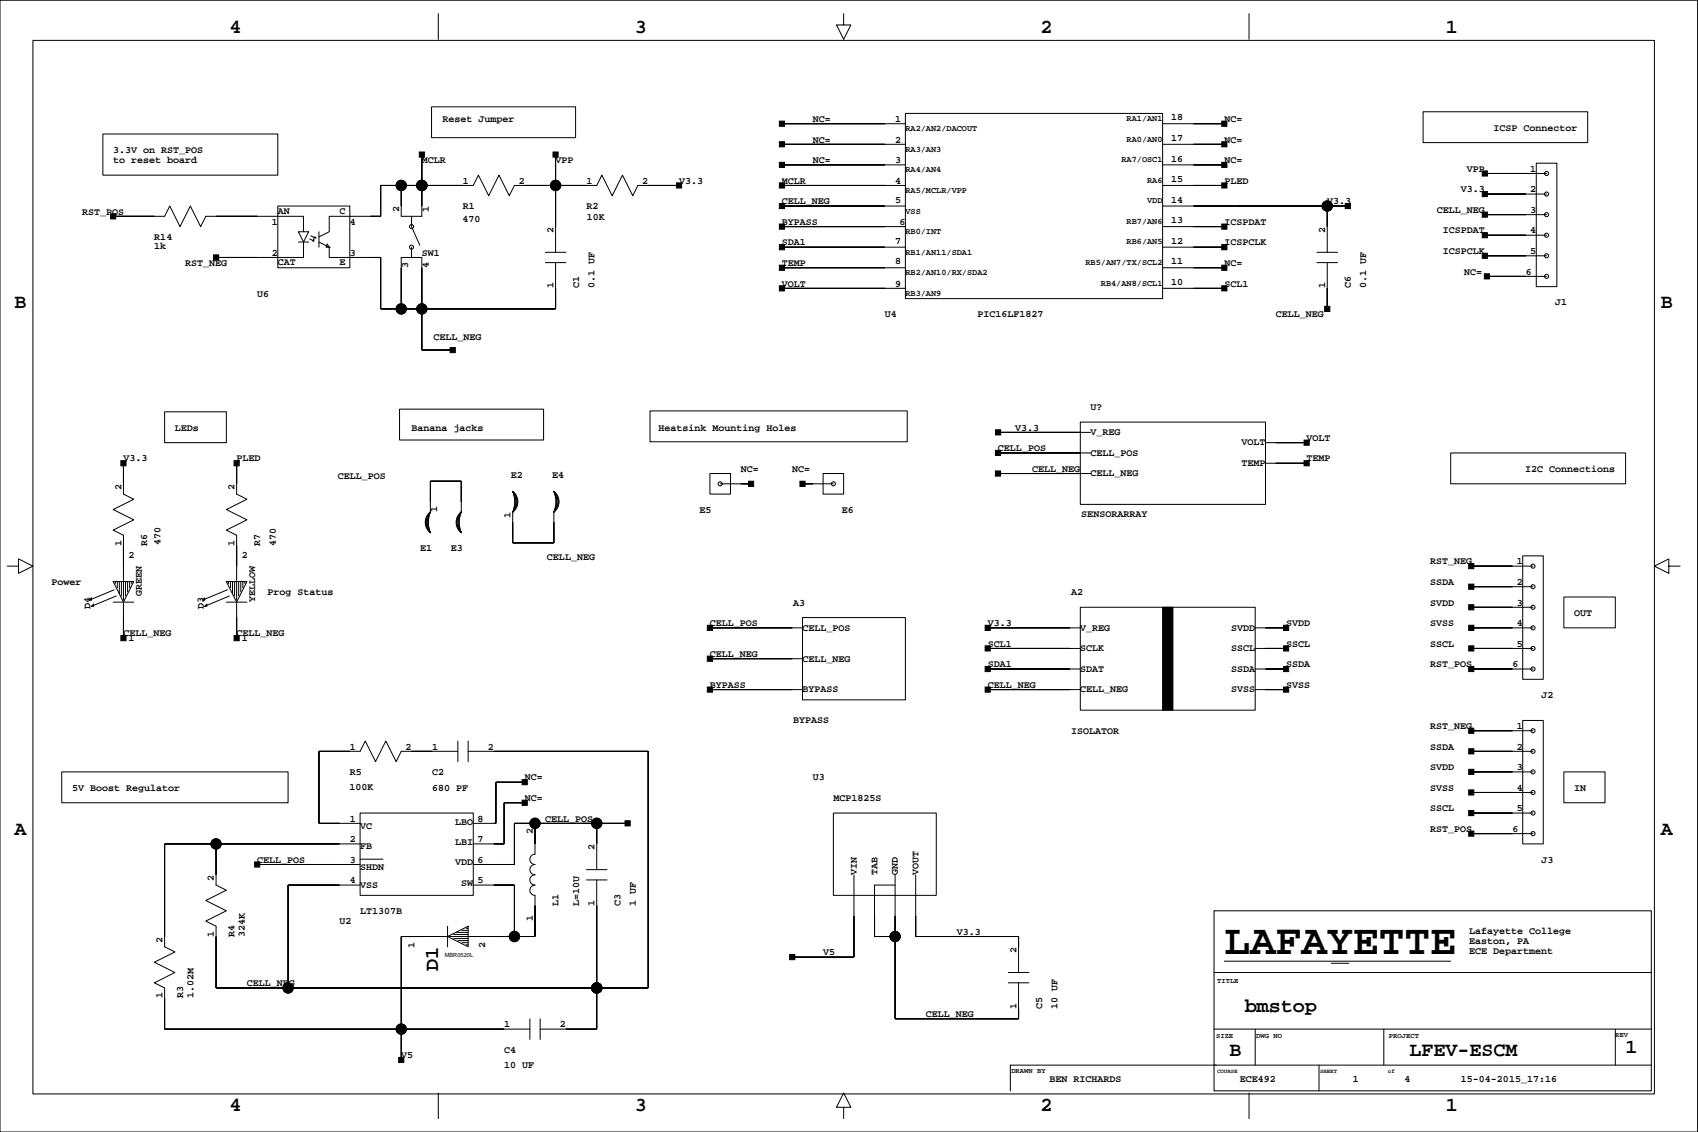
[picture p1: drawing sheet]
<svg xmlns="http://www.w3.org/2000/svg" width="419mm" height="279mm" viewBox="0 0 419 279" stroke-linecap="round" stroke-linejoin="round" font-family="sans-serif">
<g fill="none" stroke="#000" stroke-width=".25">
<path d="M0 .1h419v279.3h-419zM8.1 10h400.2v260h-400.2zM108.2 3.4v6.3M208.2 3.4v2.8h1.8l-1.8 3.5-1.7-3.5h1.7M308.3 3.4v6.3M25.4 33.1h43.2v10.1h-43.2zM104.1 38.2v15.2h-5.1v-7.6M106.5 26.4h35.6v7.6h-35.6zM137.1 38.2v24.1M193 30.5h30.5M193 35.6h30.5M223.5 28h63.5v45.7h-63.5z"/>
<path d="M287 30.5h15.2M287 35.6h15.2M351.2 27.6h40.7v7.6h-40.7zM27.9 53.4h12.7l1.3-2.5 2.5 5 2.6-5 2.5 5 1.3-2.5h24.1v3.8M68.6 50.9h17.7v15.2h-17.7zM73.6 57.2h2.6l-1.3 2.5zM73.6 59.7h2.6M74.9 59.7v3.8h-21.6M76.4 59l1.1 .5M76.7 58.2l1.3 .5M77.5 59v.5h-.3zM77.7 58.5l.3 .2h-.5z"/>
<path d="M78.7 59.7l2.6 1.3v2.5h12.7v12.7h43.1v-11.4M78.7 57.2v3.8M101.6 53.4v2.5l2 4.6M104.1 45.8h.1M167.6 45.8h-10.2l-1.2 2.5-2.6-5.1-2.5 5.1-2.5-5.1-1.3 2.6h-20.3l-1.3 2.5-2.5-5.1-2.6 5.1-2.5-5.1-1.3 2.6h-22.8v7.6h-12.7v3.8l-2.6 1.3M193 45.8h30.5M193 40.7h30.5M193 55.9h30.5M193 50.9h30.5M287 45.8h15.2M287 40.7h15.2M287 55.9h15.2"/>
<path d="M287 50.9h45.7M304.7 50.9h.1M327.6 50.9v11.4M366.5 42.8h15.2M366.5 47.9h15.2M366.5 53h15.2M366.5 58.1h15.2M379.2 40.3h5.1v30.5h-5.1zM80.8 60.2l.5 .8h-.8zM81.3 61h.1M99 76.2v-12.7h5.1v22.9h7.6M101.6 61v2.5"/>
<path d="M134.6 62.3h5.1M134.6 64.8h5.1M193 61h30.5M193 66.1h30.5M193 71.2h30.5M287 61h15.2M287 66.1h15.2M287 71.2h15.2M325 62.3h5.1M325 64.8h5.1M327.6 64.8v11.4M366.5 63.1h15.2"/>
<path d="M367 68.2h14.7M30.5 114.3v7.7l2.5 1.2-5.1 2.6 5.1 2.5-5.1 2.5 2.6 1.3v11.2M40.6 101.6h15.3v7.7h-15.3zM58.4 114.3v7.7l2.5 1.2-5 2.6 5 2.5-5 2.5 2.5 1.3v11.2M98.6 101h35.6v7.6h-35.6zM160.4 101.4h63.5v7.6h-63.5zM175.2 116.9h5.1v5.1h-5.1zM177.8 119.4h7.6M198.1 119.4h7.6M203.2 116.9h5v5.1h-5zM246.3 116.9h22.9M246.3 111.8h22.9"/>
<path d="M246.3 106.7h22.9M266.6 104.2h45.7v20.3h-45.7zM312.3 114.3h10.2M312.3 109.3h10.2M358.1 111.8h43.1v7.6h-43.1zM1.8 139.7h2.8v-1.7l3.5 1.7-3.5 1.8v-1.8M106.2 126.4a4.6 4.6 0 0 0 0 5M106.2 126.4a3.2 3.2 0 0 0 0 5.1M106.2 126.4v-7.6h7.6v7.6M106.2 126.4a3.3 3.3 0 0 0 0 5.1M106.2 126.3l-.5 2.2 .1 1.5 .4 1.5M106.2 126.4a3.7 3.7 0 0 0 0 5.1"/>
<path d="M106.3 126.3a5.7 5.7 0 0 0 0 5.2M113.8 126.4a3.2 3.2 0 0 0 0 5 4.6 4.6 0 0 1 0-5M113.9 126.4a3.3 3.3 0 0 0 0 5.1M113.9 126.3l-.5 2.2v1.5l.5 1.5M113.9 126.4a3.7 3.7 0 0 0 0 5.1M113.9 126.3a5.7 5.7 0 0 0 0 5.2M126.5 121.3a5.7 5.7 0 0 1 0 5.1 6.6 6.6 0 0 0 0-5.1zM126.5 121.3a3.7 3.7 0 0 1 0 5.1M126.5 121.3a3.3 3.3 0 0 1 0 5.1M126.5 126.4v7.6h10.2v-7.6M126.6 121.3a3.2 3.2 0 0 1 0 5.1M126.6 121.3a4.6 4.6 0 0 1 0 5.1"/>
<path d="M136.7 121.3a5.7 5.7 0 0 1 0 5.1 6.6 6.6 0 0 0 0-5.1zM136.7 121.3a3.3 3.3 0 0 1 0 5.1 3.7 3.7 0 0 0 0-5.1zM136.7 121.3a3.1 3.1 0 0 1 0 5.1 4.6 4.6 0 0 0 0-5.1zM363.1 139.7h15.3M375.8 137.2h5.1v30.5h-5.1zM411.9 139.7v-1.7l-3.6 1.7 3.6 1.8v-1.8h2.8M22.6 147.6v.5h-.5zM23.1 149.1v.5h-.5zM27.9 143.5h5.1l-2.5 5.1zM27.9 148.6h5.1M28.2 145.6l-6.1 2.5M28.4 143.5v.5"/>
<path d="M28.7 147.1l-6.1 2.5M28.9 143.5v1.6M29.5 143.5v3.1M30 143.5v3.6M30.5 143.5v4.6M30.5 148.9v8.6M31 143.5v3.6M31.5 143.5v2.6M32 143.5v1.6M32.5 143.5v.5M50.5 147.6v.5h-.5zM50.5 149.6l.5-.5v.5z"/>
<path d="M55.9 143.5h5l-2.5 5.1zM55.9 148.6h5M56.1 145.6l-6.1 2.5M56.4 143.5v.5M56.6 147.1l-6.1 2.5M56.9 143.5v1.6M57.4 143.5v3.1M57.9 143.5v3.6M58.4 143.5v4.6M58.4 148.9v8.6M58.9 143.5v3.6M59.4 143.5v2.6"/>
<path d="M59.9 143.5v1.6M60.4 143.5v.5M175.2 155h22.9M198.1 152.4h25.4v20.3h-25.4zM243.8 155h22.8M266.6 149.9h43.2v25.4h-43.2zM309.8 155h7.6M363.1 144.8h15.3M363.1 149.9h15.3M363.1 155h15.3M386 147.3h12.7v7.7h-12.7zM175.2 170.2h22.9"/>
<path d="M175.2 162.6h22.9M243.8 160h22.8M243.8 165.1h22.8M243.8 170.2h22.8M309.8 160h7.6M309.8 165.1h7.6M309.8 170.2h7.6M363.1 160h15.3M363.1 165.1h15.3M375.8 177.8h5.1v30.5h-5.1zM15.2 190.5h55.9v7.6h-55.9zM113 185.4h-14l-1.2 2.6-2.6-5.1-2.5 5.1-2.6-5.1-1.2 2.5h-10.2v17.8h10.2"/>
<path d="M113 182.9v5.1M115.5 185.4h44.5v58.4h-106.7v-15.2l-2.5-1.3 5.1-2.5-5.1-2.5 5.1-2.6-2.6-1.2v-10.2M115.5 182.9v5.1M129.5 193.1h-7.1v10.1h-5.6M129.5 198.1h-5.1v10.2h-7.6M363.1 180.4h15.3M363.1 185.4h15.3M363.1 190.5h15.3M363.1 195.6h15.3M386 190.5h10.1v7.6h-10.1zM63.5 213.4h25.4M88.9 200.7h27.9v20.3h-27.9z"/>
<path d="M88.9 208.3h-48.3v25.4l2.6 1.3-5.1 2.5 5.1 2.5-5.1 2.6 2.5 1.2v10.2h90.2M88.9 218.5h-17.8v25.3M88.9 212.1h5.6M116.8 218.5h10.2v12.7M132.1 203.2v7.6a1.27 1.27 0 0 0-1.3 1.3 1.27 1.27 0 0 0 1.3 1.3 1.27 1.27 0 0 0-1.3 1.2 1.27 1.27 0 0 0 1.3 1.3 1.27 1.27 0 0 0-1.3 1.3 1.27 1.27 0 0 0 1.3 1.3 1.27 1.27 0 0 0-1.3 1.2 1.27 1.27 0 0 0 1.3 1.3v10.2h-21.1M144.7 214.6h5.1M144.7 217.2h5.1M147.3 217.2v36.8h-14M147.3 203.2v11.4M154.9 203.2h-27.9v10.2h-10.2M205.7 200.7h25.4v20.3h-25.4zM210.8 215.9v20.3h-15.3"/>
<path d="M220.9 215.9v35.6h30.5v-8.9M220.9 218.5h-5v12.7h5M226 215.9v15.3h25.4v8.8M363.1 200.7h15.3M363.1 205.8h15.3M368.2 205.8h.1M110.5 231.2l5-2.6v5.1zM110.5 231.2h-11.5v30.4M110.5 228.6v5.1M112 231.7h3.5M112 230.6h3.5M112.5 230.1h3"/>
<path d="M113 232.2h2.5M114 232.7h1.5M114 229.6h1.5M115 233.2h.5M115 229.1h.5M299.7 224.8h107.9v44.4h-107.9zM302.2 237.2h55.9M328.6 237.8h4.3M130.8 251.5v5M133.3 251.5v5M147.3 243.8h.1M248.9 240h5"/>
<path d="M248.9 242.6h5M299.7 240h107.9M299.7 254h107.9M309.8 254v8.9M341.6 254v8.9M398.7 254v8.9M108.2 269.8v6.3M208.2 273.3h1.8l-1.8-3.5-1.7 3.5h1.7v2.8M308.3 269.8v6.3M325.6 262.9v6.3M407.6 262.9h-158.2v6.3"/>
<circle cx="99" cy="45.8" r="1.27"/>
<circle cx="101.6" cy="55.9" r=".51"/>
<circle cx="104.1" cy="45.8" r="1.27"/>
<circle cx="137.1" cy="45.8" r="1.27"/>
<circle cx="327.6" cy="50.9" r="1.27"/>
<circle cx="381.7" cy="58.1" r=".51"/>
<circle cx="381.7" cy="47.9" r=".51"/>
<circle cx="381.7" cy="53" r=".51"/>
<circle cx="381.7" cy="42.8" r=".51"/>
<circle cx="99" cy="76.2" r="1.27"/>
<circle cx="101.6" cy="61" r=".51"/>
<circle cx="104.1" cy="76.2" r="1.27"/>
<circle cx="381.7" cy="63.1" r=".51"/>
<circle cx="381.7" cy="68.2" r=".51"/>
<circle cx="177.8" cy="119.4" r=".51"/>
<circle cx="205.7" cy="119.4" r=".51"/>
<circle cx="378.4" cy="139.7" r=".51"/>
<circle cx="378.4" cy="144.8" r=".51"/>
<circle cx="378.4" cy="149.9" r=".51"/>
<circle cx="378.4" cy="155" r=".51"/>
<circle cx="378.4" cy="160" r=".51"/>
<circle cx="378.4" cy="165.1" r=".51"/>
<circle cx="378.4" cy="180.4" r=".51"/>
<circle cx="378.4" cy="195.6" r=".51"/>
<circle cx="378.4" cy="190.5" r=".51"/>
<circle cx="378.4" cy="185.4" r=".51"/>
<circle cx="53.3" cy="208.3" r="1.27"/>
<circle cx="132" cy="203.2" r="1.27"/>
<circle cx="147.3" cy="203.2" r="1.27"/>
<circle cx="378.4" cy="200.7" r=".51"/>
<circle cx="378.4" cy="205.8" r=".51"/>
<circle cx="127" cy="231.2" r="1.27"/>
<circle cx="220.9" cy="231.2" r="1.27"/>
<circle cx="71.1" cy="243.8" r="1.27"/>
<circle cx="99" cy="254" r="1.27"/>
<circle cx="147.3" cy="243.8" r="1.27"/>
</g>
<g fill="#000" stroke="#000" stroke-width=".25">
<path d="M103.5 37.5h1.3v1.3h-1.3z" fill-rule="evenodd"/>
<path d="M104.1 38.2v7.6z" fill-rule="evenodd"/>
<path d="M136.5 37.5h1.3v1.3h-1.3z" fill-rule="evenodd"/>
<path d="M137.1 38.2v7.6z" fill-rule="evenodd"/>
<path d="M192.4 35h1.2v1.3h-1.2z" fill-rule="evenodd"/>
<path d="M192.4 29.9h1.2v1.3h-1.2z" fill-rule="evenodd"/>
<path d="M193 35.6h25.4z" fill-rule="evenodd"/>
<path d="M193 30.5h25.4z" fill-rule="evenodd"/>
<path d="M301.6 35h1.2v1.3h-1.2z" fill-rule="evenodd"/>
<path d="M301.6 29.9h1.2v1.3h-1.2z" fill-rule="evenodd"/>
<path d="M294.6 35.6h7.6z" fill-rule="evenodd"/>
<path d="M294.6 30.5h7.6z" fill-rule="evenodd"/>
<path d="M27.3 52.8h1.3v1.2h-1.3z" fill-rule="evenodd"/>
<path d="M27.9 53.4h10.2z" fill-rule="evenodd"/>
<path d="M53.3 53.4h10.2z" fill-rule="evenodd"/>
<path d="M94 45.8v7.6z" fill-rule="evenodd"/>
<path d="M91.4 53.4h2.6z" fill-rule="evenodd"/>
<path d="M94 45.8h5z" fill-rule="evenodd"/>
<path d="M99 45.8v5.1z" fill-rule="evenodd"/>
<path d="M104.1 45.8v5.1z" fill-rule="evenodd"/>
<path d="M99 45.8h5.1z" fill-rule="evenodd"/>
<path d="M104.1 45.8h10.2z" fill-rule="evenodd"/>
<path d="M129.5 45.8h7.6z" fill-rule="evenodd"/>
<path d="M137.1 45.8v10.1z" fill-rule="evenodd"/>
<path d="M137.1 45.8h7.6z" fill-rule="evenodd"/>
<path d="M167 45.1h1.2v1.3h-1.2z" fill-rule="evenodd"/>
<path d="M160 45.8h7.6z" fill-rule="evenodd"/>
<path d="M192.4 50.2h1.2v1.3h-1.2z" fill-rule="evenodd"/>
<path d="M192.4 55.3h1.2v1.3h-1.2z" fill-rule="evenodd"/>
<path d="M192.4 45.1h1.2v1.3h-1.2z" fill-rule="evenodd"/>
<path d="M192.4 40.1h1.2v1.2h-1.2z" fill-rule="evenodd"/>
<path d="M193 50.9h25.4z" fill-rule="evenodd"/>
<path d="M193 55.9h25.4z" fill-rule="evenodd"/>
<path d="M193 45.8h25.4z" fill-rule="evenodd"/>
<path d="M193 40.7h25.4z" fill-rule="evenodd"/>
<path d="M301.6 45.1h1.2v1.3h-1.2z" fill-rule="evenodd"/>
<path d="M301.6 55.3h1.2v1.3h-1.2z" fill-rule="evenodd"/>
<path d="M301.6 40.1h1.2v1.2h-1.2z" fill-rule="evenodd"/>
<path d="M294.6 45.8h7.6z" fill-rule="evenodd"/>
<path d="M294.6 55.9h7.6z" fill-rule="evenodd"/>
<path d="M294.6 40.7h7.6z" fill-rule="evenodd"/>
<path d="M294.6 50.9h10.1z" fill-rule="evenodd"/>
<path d="M327.6 50.9v5z" fill-rule="evenodd"/>
<path d="M304.7 50.9h22.9z" fill-rule="evenodd"/>
<path d="M332 50.2h1.3v1.3h-1.3z" fill-rule="evenodd"/>
<path d="M327.6 50.9h5.1z" fill-rule="evenodd"/>
<path d="M365.8 52.3h1.3v1.3h-1.3z" fill-rule="evenodd"/>
<path d="M365.8 42.2h1.3v1.3h-1.3z" fill-rule="evenodd"/>
<path d="M365.8 47.3h1.3v1.2h-1.3z" fill-rule="evenodd"/>
<path d="M365.8 57.4h1.3v1.3h-1.3z" fill-rule="evenodd"/>
<path d="M366.5 53h10.1z" fill-rule="evenodd"/>
<path d="M366.5 42.8h10.1z" fill-rule="evenodd"/>
<path d="M366.5 47.9h10.1z" fill-rule="evenodd"/>
<path d="M366.5 58.1h10.1z" fill-rule="evenodd"/>
<path d="M52.7 62.9h1.3v1.3h-1.3z" fill-rule="evenodd"/>
<path d="M53.3 63.5h10.2z" fill-rule="evenodd"/>
<path d="M91.4 63.5h2.6z" fill-rule="evenodd"/>
<path d="M94 63.5v12.7z" fill-rule="evenodd"/>
<path d="M99 66.1v10.1z" fill-rule="evenodd"/>
<path d="M94 76.2h5z" fill-rule="evenodd"/>
<path d="M104.1 76.2v10.2z" fill-rule="evenodd"/>
<path d="M99 76.2h5.1z" fill-rule="evenodd"/>
<path d="M104.1 66.1v10.1z" fill-rule="evenodd"/>
<path d="M137.1 71.2v5z" fill-rule="evenodd"/>
<path d="M104.1 76.2h33z" fill-rule="evenodd"/>
<path d="M192.4 60.4h1.2v1.2h-1.2z" fill-rule="evenodd"/>
<path d="M192.4 65.5h1.2v1.2h-1.2z" fill-rule="evenodd"/>
<path d="M192.4 70.5h1.2v1.3h-1.2z" fill-rule="evenodd"/>
<path d="M193 61h25.4z" fill-rule="evenodd"/>
<path d="M193 66.1h25.4z" fill-rule="evenodd"/>
<path d="M193 71.2h25.4z" fill-rule="evenodd"/>
<path d="M301.6 70.5h1.2v1.3h-1.2z" fill-rule="evenodd"/>
<path d="M301.6 60.4h1.2v1.2h-1.2z" fill-rule="evenodd"/>
<path d="M301.6 65.5h1.2v1.2h-1.2z" fill-rule="evenodd"/>
<path d="M294.6 71.2h7.6z" fill-rule="evenodd"/>
<path d="M294.6 61h7.6z" fill-rule="evenodd"/>
<path d="M294.6 66.1h7.6z" fill-rule="evenodd"/>
<path d="M327 75.6h1.2v1.3h-1.2z" fill-rule="evenodd"/>
<path d="M327.6 71.2v5z" fill-rule="evenodd"/>
<path d="M365.8 62.5h1.3v1.3h-1.3z" fill-rule="evenodd"/>
<path d="M366.4 67.6h1.2v1.2h-1.2z" fill-rule="evenodd"/>
<path d="M366.5 63.1h10.1z" fill-rule="evenodd"/>
<path d="M367 68.2h9.6z" fill-rule="evenodd"/>
<path d="M111.1 85.8h1.3v1.2h-1.3z" fill-rule="evenodd"/>
<path d="M104.1 86.4h7.6z" fill-rule="evenodd"/>
<path d="M29.8 113.7h1.3v1.3h-1.3z" fill-rule="evenodd"/>
<path d="M30.5 114.3v5.1z" fill-rule="evenodd"/>
<path d="M57.8 113.7h1.2v1.3h-1.2z" fill-rule="evenodd"/>
<path d="M58.4 114.3v5.1z" fill-rule="evenodd"/>
<path d="M106.2 118.8v5z" fill-rule="evenodd"/>
<path d="M113.8 118.8v5z" fill-rule="evenodd"/>
<path d="M106.2 118.8h7.6z" fill-rule="evenodd"/>
<path d="M182.8 119.4h2.6z" fill-rule="evenodd"/>
<path d="M198.1 119.4h2.5z" fill-rule="evenodd"/>
<path d="M245.7 116.2h1.3v1.3h-1.3z" fill-rule="evenodd"/>
<path d="M245.7 111.2h1.3v1.2h-1.3z" fill-rule="evenodd"/>
<path d="M245.7 106.1h1.3v1.3h-1.3z" fill-rule="evenodd"/>
<path d="M246.3 116.9h20.3z" fill-rule="evenodd"/>
<path d="M246.3 106.7h20.3z" fill-rule="evenodd"/>
<path d="M246.3 111.8h20.3z" fill-rule="evenodd"/>
<path d="M321.9 113.7h1.2v1.3h-1.2z" fill-rule="evenodd"/>
<path d="M321.9 108.6h1.2v1.3h-1.2z" fill-rule="evenodd"/>
<path d="M314.9 114.3h7.6z" fill-rule="evenodd"/>
<path d="M314.9 109.3h7.6z" fill-rule="evenodd"/>
<path d="M30.5 134.7v5z" fill-rule="evenodd"/>
<path d="M58.4 134.7v5z" fill-rule="evenodd"/>
<path d="M126.5 128.9v5.1z" fill-rule="evenodd"/>
<path d="M136.7 128.9v5.1z" fill-rule="evenodd"/>
<path d="M126.5 134h10.2z" fill-rule="evenodd"/>
<path d="M184.7 118.8h1.3v1.3h-1.3z" fill-rule="evenodd"/>
<path d="M197.4 118.8h1.3v1.3h-1.3z" fill-rule="evenodd"/>
<path d="M363.1 139.7h10.2z" fill-rule="evenodd"/>
<path d="M29.8 156.9h1.3v1.2h-1.3z" fill-rule="evenodd"/>
<path d="M30.5 152.4v5.1z" fill-rule="evenodd"/>
<path d="M57.8 156.9h1.2v1.2h-1.2z" fill-rule="evenodd"/>
<path d="M58.4 152.4v5.1z" fill-rule="evenodd"/>
<path d="M174.6 154.3h1.3v1.3h-1.3z" fill-rule="evenodd"/>
<path d="M175.2 155h20.3z" fill-rule="evenodd"/>
<path d="M243.1 154.3h1.3v1.3h-1.3z" fill-rule="evenodd"/>
<path d="M243.8 155h20.3z" fill-rule="evenodd"/>
<path d="M316.8 154.3h1.3v1.3h-1.3z" fill-rule="evenodd"/>
<path d="M312.3 155h5.1z" fill-rule="evenodd"/>
<path d="M362.5 149.3h1.3v1.2h-1.3z" fill-rule="evenodd"/>
<path d="M362.5 144.2h1.3v1.2h-1.3z" fill-rule="evenodd"/>
<path d="M362.5 139.1h1.3v1.3h-1.3z" fill-rule="evenodd"/>
<path d="M362.5 154.3h1.3v1.3h-1.3z" fill-rule="evenodd"/>
<path d="M363.1 149.9h10.2z" fill-rule="evenodd"/>
<path d="M363.1 144.8h10.2z" fill-rule="evenodd"/>
<path d="M363.1 155h10.2z" fill-rule="evenodd"/>
<path d="M174.6 162h1.3v1.2h-1.3z" fill-rule="evenodd"/>
<path d="M174.6 169.6h1.3v1.2h-1.3z" fill-rule="evenodd"/>
<path d="M175.2 162.6h20.3z" fill-rule="evenodd"/>
<path d="M175.2 170.2h20.3z" fill-rule="evenodd"/>
<path d="M243.1 169.6h1.3v1.2h-1.3z" fill-rule="evenodd"/>
<path d="M243.1 159.4h1.3v1.3h-1.3z" fill-rule="evenodd"/>
<path d="M243.1 164.5h1.3v1.3h-1.3z" fill-rule="evenodd"/>
<path d="M243.8 170.2h20.3z" fill-rule="evenodd"/>
<path d="M243.8 160h20.3z" fill-rule="evenodd"/>
<path d="M243.8 165.1h20.3z" fill-rule="evenodd"/>
<path d="M287 149.9h2.5v25.4h-2.5z" fill-rule="evenodd"/>
<path d="M316.8 159.4h1.3v1.3h-1.3z" fill-rule="evenodd"/>
<path d="M316.8 164.5h1.3v1.3h-1.3z" fill-rule="evenodd"/>
<path d="M316.8 169.6h1.3v1.2h-1.3z" fill-rule="evenodd"/>
<path d="M312.3 160h5.1z" fill-rule="evenodd"/>
<path d="M312.3 165.1h5.1z" fill-rule="evenodd"/>
<path d="M312.3 170.2h5.1z" fill-rule="evenodd"/>
<path d="M362.5 159.4h1.3v1.3h-1.3z" fill-rule="evenodd"/>
<path d="M362.5 164.5h1.3v1.3h-1.3z" fill-rule="evenodd"/>
<path d="M363.1 160h10.2z" fill-rule="evenodd"/>
<path d="M363.1 165.1h10.2z" fill-rule="evenodd"/>
<path d="M78.7 185.4v17.8z" fill-rule="evenodd"/>
<path d="M78.7 185.4h7.6z" fill-rule="evenodd"/>
<path d="M101.6 185.4h5.1z" fill-rule="evenodd"/>
<path d="M122.4 193.1v10.1z" fill-rule="evenodd"/>
<path d="M124.4 198.1v10.2z" fill-rule="evenodd"/>
<path d="M128.9 197.5h1.2v1.3h-1.2z" fill-rule="evenodd"/>
<path d="M128.9 192.4h1.2v1.3h-1.2z" fill-rule="evenodd"/>
<path d="M124.4 198.1h5.1z" fill-rule="evenodd"/>
<path d="M122.4 193.1h7.1z" fill-rule="evenodd"/>
<path d="M160 185.4v58.4z" fill-rule="evenodd"/>
<path d="M121.9 185.4h38.1z" fill-rule="evenodd"/>
<path d="M362.5 189.9h1.3v1.3h-1.3z" fill-rule="evenodd"/>
<path d="M362.5 184.8h1.3v1.3h-1.3z" fill-rule="evenodd"/>
<path d="M362.5 179.7h1.3v1.3h-1.3z" fill-rule="evenodd"/>
<path d="M362.5 195h1.3v1.2h-1.3z" fill-rule="evenodd"/>
<path d="M363.1 190.5h10.2z" fill-rule="evenodd"/>
<path d="M363.1 185.4h10.2z" fill-rule="evenodd"/>
<path d="M363.1 180.4h10.2z" fill-rule="evenodd"/>
<path d="M363.1 195.6h10.2z" fill-rule="evenodd"/>
<path d="M40.6 208.3v22.9z" fill-rule="evenodd"/>
<path d="M40.6 208.3h12.7z" fill-rule="evenodd"/>
<path d="M53.3 208.3v7.6z" fill-rule="evenodd"/>
<path d="M62.9 212.7h1.2v1.3h-1.2z" fill-rule="evenodd"/>
<path d="M71.1 218.5v25.3z" fill-rule="evenodd"/>
<path d="M71.1 218.5h12.7z" fill-rule="evenodd"/>
<path d="M53.3 208.3h30.5z" fill-rule="evenodd"/>
<path d="M78.7 203.2h5.1z" fill-rule="evenodd"/>
<path d="M63.5 213.4h20.3z" fill-rule="evenodd"/>
<path d="M121.9 203.2h.5z" fill-rule="evenodd"/>
<path d="M121.9 208.3h2.5z" fill-rule="evenodd"/>
<path d="M121.9 218.5h5.1z" fill-rule="evenodd"/>
<path d="M127 218.5v12.7z" fill-rule="evenodd"/>
<path d="M121.9 213.4h5.1z" fill-rule="evenodd"/>
<path d="M127 203.2v10.2z" fill-rule="evenodd"/>
<path d="M132.1 203.2v5.1z" fill-rule="evenodd"/>
<path d="M127 203.2h5.1z" fill-rule="evenodd"/>
<path d="M132.1 203.2h15.2z" fill-rule="evenodd"/>
<path d="M147.3 203.2v5.1z" fill-rule="evenodd"/>
<path d="M154.3 202.6h1.2v1.3h-1.2z" fill-rule="evenodd"/>
<path d="M147.3 203.2h7.6z" fill-rule="evenodd"/>
<path d="M362.5 200h1.3v1.3h-1.3z" fill-rule="evenodd"/>
<path d="M362.5 205.1h1.3v1.3h-1.3z" fill-rule="evenodd"/>
<path d="M363.1 200.7h10.2z" fill-rule="evenodd"/>
<path d="M363.1 205.8h10.2z" fill-rule="evenodd"/>
<path d="M53.3 231.2v12.6z" fill-rule="evenodd"/>
<path d="M99 231.2v22.8z" fill-rule="evenodd"/>
<path d="M99 231.2h5.1z" fill-rule="evenodd"/>
<path d="M121.9 231.2h5.1z" fill-rule="evenodd"/>
<path d="M132.1 223.5v7.7z" fill-rule="evenodd"/>
<path d="M127 231.2h5.1z" fill-rule="evenodd"/>
<path d="M147.3 223.5v20.3z" fill-rule="evenodd"/>
<path d="M194.9 235.6h1.3v1.3h-1.3z" fill-rule="evenodd"/>
<path d="M210.8 226.1v10.1z" fill-rule="evenodd"/>
<path d="M195.5 236.2h15.3z" fill-rule="evenodd"/>
<path d="M215.9 226.1v5.1z" fill-rule="evenodd"/>
<path d="M215.9 231.2h5z" fill-rule="evenodd"/>
<path d="M220.9 226.1v5.1z" fill-rule="evenodd"/>
<path d="M220.9 231.2v20.3z" fill-rule="evenodd"/>
<path d="M226 226.1v5.1z" fill-rule="evenodd"/>
<path d="M251.4 231.2v2.5z" fill-rule="evenodd"/>
<path d="M226 231.2h25.4z" fill-rule="evenodd"/>
<path d="M40.6 246.4v7.6z" fill-rule="evenodd"/>
<path d="M53.3 243.8h17.8z" fill-rule="evenodd"/>
<path d="M40.6 254h58.4z" fill-rule="evenodd"/>
<path d="M99 254v7.6z" fill-rule="evenodd"/>
<path d="M99 254h25.4z" fill-rule="evenodd"/>
<path d="M71.1 243.8h76.2z" fill-rule="evenodd"/>
<path d="M147.3 243.8v10.2z" fill-rule="evenodd"/>
<path d="M139.7 254h7.6z" fill-rule="evenodd"/>
<path d="M147.3 243.8h12.7z" fill-rule="evenodd"/>
<path d="M251.4 248.9v2.6z" fill-rule="evenodd"/>
<path d="M220.9 251.5h30.5z" fill-rule="evenodd"/>
<path d="M98.4 261h1.3v1.3h-1.3z" fill-rule="evenodd"/>
<circle cx="99" cy="45.8" r="1.27"/>
<circle cx="104.1" cy="45.8" r="1.27"/>
<circle cx="137.1" cy="45.8" r="1.27"/>
<circle cx="327.6" cy="50.9" r="1.27"/>
<circle cx="99" cy="76.2" r="1.27"/>
<circle cx="104.1" cy="76.2" r="1.27"/>
<circle cx="53.3" cy="208.3" r="1.27"/>
<circle cx="132" cy="203.2" r="1.27"/>
<circle cx="147.3" cy="203.2" r="1.27"/>
<circle cx="127" cy="231.2" r="1.27"/>
<circle cx="220.9" cy="231.2" r="1.27"/>
<circle cx="71.1" cy="243.8" r="1.27"/>
<circle cx="99" cy="254" r="1.27"/>
<circle cx="147.3" cy="243.8" r="1.27"/>
</g>
<text font-size="10.6" x="302.2" y="235.4">LAFAYETTE</text>
<g font-size="4.9">
<text x="56.7" y="8.1">4</text>
<text x="156.7" y="8.1">3</text>
<text x="256.8" y="8.1">2</text>
<text x="356.8" y="8.1">1</text>
<text x="3.6" y="76.1">B</text>
<text x="409.9" y="76.1">B</text>
<text x="3.6" y="206.1">A</text>
<text x="409.9" y="206.1">A</text>
<text x="108.2" y="239.6" transform="rotate(-90 108.2 239.6)">D1</text>
<text x="307.3" y="249.8">bmstop</text>
<text x="303.5" y="260.7">B</text>
<text x="347.9" y="260.7">LFEV-ESCM</text>
<text x="401.2" y="260">1</text>
<text x="56.7" y="274.2">4</text>
<text x="156.7" y="274.2">3</text>
<text x="256.8" y="274.2">2</text>
<text x="356.8" y="274.2">1</text>
</g>
<g font-size="2.5">
<text x="289.1" y="29.7">18</text>
<text x="109.2" y="30.1">Reset Jumper</text>
<text x="200.6" y="35.2">NC=</text>
<text x="200.6" y="30.1">NC=</text>
<text x="220.9" y="35.2">2</text>
<text x="220.9" y="30.1">1</text>
<text x="289.1" y="34.8">17</text>
<text x="302.2" y="35.2">NC=</text>
<text x="302.2" y="30.1">NC=</text>
<text x="368.6" y="32.2">ICSP Connector</text>
<text x="27.9" y="37.7">3.3V on RST_POS</text>
<text x="27.9" y="40.3">to reset board</text>
<text x="104.1" y="40.3">MCLR</text>
<text x="137.1" y="40.3">VPP</text>
<text x="200.6" y="40.3">NC=</text>
<text x="220.9" y="40.3">3</text>
<text x="289.1" y="39.9">16</text>
<text x="302.2" y="40.3">NC=</text>
<text x="114.3" y="45.3">1</text>
<text x="128" y="45.3">2</text>
<text x="144.7" y="45.3">1</text>
<text x="158.5" y="45.3">2</text>
<text x="167.6" y="45.3">V3.3</text>
<text x="193" y="45.3">MCLR</text>
<text x="220.9" y="45.3">4</text>
<text x="289.1" y="45">15</text>
<text x="302.2" y="45.3">PLED</text>
<text x="360.6" y="47.5">V3.3</text>
<text x="362" y="42.4">VPP</text>
<text x="377.7" y="47.5">2</text>
<text x="377.7" y="42.4">1</text>
<text x="20.3" y="53">RST_POS</text>
<text x="68.6" y="52.8">AN</text>
<text x="83.8" y="52.8">C</text>
<text x="98.5" y="52.3" transform="rotate(-90 98.5 52.3)">2</text>
<text x="105.8" y="52.3" transform="rotate(-90 105.8 52.3)">1</text>
<text x="114.3" y="51.7">R1</text>
<text x="144.7" y="51.7">R2</text>
<text x="193" y="50.4">CELL_NEG</text>
<text x="220.9" y="50">5</text>
<text x="289.1" y="50">14</text>
<text x="327.6" y="50.4">V3.3</text>
<text x="354.6" y="52.5">CELL_NEG</text>
<text x="377.7" y="52.5">3</text>
<text x="38.1" y="59.3">R14</text>
<text x="67.1" y="55.5">1</text>
<text x="86.3" y="55.5">4</text>
<text x="114.2" y="54.8">470</text>
<text x="136.6" y="57.4" transform="rotate(-90 136.6 57.4)">2</text>
<text x="144.8" y="54.4">10K</text>
<text x="193" y="55.5">BYPASS</text>
<text x="222" y="55.5">6</text>
<text x="289.1" y="55.1">13</text>
<text x="302.2" y="55.5">ICSPDAT</text>
<text x="327.1" y="57.4" transform="rotate(-90 327.1 57.4)">2</text>
<text x="356.1" y="57.6">ICSPDAT</text>
<text x="377.7" y="57.6">4</text>
<text x="38.1" y="61.5">1k</text>
<text x="45.7" y="65.6">RST_NEG</text>
<text x="67.1" y="63.1">2</text>
<text x="68.6" y="65.5">CAT</text>
<text x="83.8" y="65.5">E</text>
<text x="86.3" y="63.1">3</text>
<text x="104.1" y="63.1">SW1</text>
<text x="193" y="60.6">SDA1</text>
<text x="193" y="65.6">TEMP</text>
<text x="220.9" y="65.3">8</text>
<text x="220.9" y="60.2">7</text>
<text x="289.1" y="60.2">12</text>
<text x="289.1" y="65.3">11</text>
<text x="302.2" y="60.6">ICSPCLK</text>
<text x="302.2" y="65.6">NC=</text>
<text x="356.1" y="62.7">ICSPCLK</text>
<text x="377.7" y="62.7">5</text>
<text x="100.7" y="66.1" transform="rotate(-90 100.7 66.1)">3</text>
<text x="105.8" y="66.1" transform="rotate(-90 105.8 66.1)">4</text>
<text x="136.6" y="71.2" transform="rotate(-90 136.6 71.2)">1</text>
<text x="143" y="71.2" transform="rotate(-90 143 71.2)">C1</text>
<text x="146.8" y="71.2" transform="rotate(-90 146.8 71.2)">0.1 UF</text>
<text x="193" y="70.7">VOLT</text>
<text x="220.9" y="70.7">9</text>
<text x="289.1" y="70.4">10</text>
<text x="302.2" y="70.7">SCL1</text>
<text x="327.1" y="71.2" transform="rotate(-90 327.1 71.2)">1</text>
<text x="333.4" y="71.2" transform="rotate(-90 333.4 71.2)">C6</text>
<text x="337.2" y="71.2" transform="rotate(-90 337.2 71.2)">0.1 UF</text>
<text x="361.4" y="67.8">NC=</text>
<text x="376.6" y="67.8">6</text>
<text x="63.5" y="73.3">U6</text>
<text x="383.8" y="75.4">J1</text>
<text x="107" y="83.9">CELL_NEG</text>
<text x="218.4" y="78.3">U4</text>
<text x="241.2" y="78.3">PIC16LF1827</text>
<text x="314.9" y="78.3">CELL_NEG</text>
<text x="269.2" y="101.2">U?</text>
<text x="43.2" y="106.3">LEDs</text>
<text x="101.6" y="106.3">Banana jacks</text>
<text x="162.5" y="106.3">Heatsink Mounting Holes</text>
<text x="250.6" y="106.3">V3.3</text>
<text x="269.2" y="107.4">V_REG</text>
<text x="30.5" y="113.9">V3.3</text>
<text x="58.4" y="113.9">PLED</text>
<text x="246.3" y="111.4">CELL_POS</text>
<text x="269.2" y="112.5">CELL_POS</text>
<text x="306.4" y="110">VOLT</text>
<text x="322.5" y="113.9">TEMP</text>
<text x="322.5" y="108.8">VOLT</text>
<text x="83.4" y="118.3">CELL_POS</text>
<text x="126.1" y="118">E2</text>
<text x="136.3" y="118">E4</text>
<text x="182.8" y="116.4">NC=</text>
<text x="195.5" y="116.4">NC=</text>
<text x="254.8" y="116.4">CELL_NEG</text>
<text x="269.2" y="117.6">CELL_NEG</text>
<text x="306.4" y="115">TEMP</text>
<text x="376.5" y="116.4">I2C Connections</text>
<text x="30" y="120.9" transform="rotate(-90 30 120.9)">2</text>
<text x="57.9" y="120.9" transform="rotate(-90 57.9 120.9)">2</text>
<text x="107.9" y="126.4" transform="rotate(-90 107.9 126.4)">1</text>
<text x="126" y="127.9" transform="rotate(-90 126 127.9)">1</text>
<text x="172.7" y="126.6">E5</text>
<text x="207.8" y="126.6">E6</text>
<text x="266.9" y="127.7">SENSORARRAY</text>
<text x="30" y="134.7" transform="rotate(-90 30 134.7)">1</text>
<text x="31.7" y="137.8">2</text>
<text x="36.3" y="134.7" transform="rotate(-90 36.3 134.7)">R6</text>
<text x="39.6" y="134.6" transform="rotate(-90 39.6 134.6)">470</text>
<text x="57.9" y="134.7" transform="rotate(-90 57.9 134.7)">1</text>
<text x="59.7" y="137.8">2</text>
<text x="64.2" y="134.7" transform="rotate(-90 64.2 134.7)">R7</text>
<text x="68" y="134.7" transform="rotate(-90 68 134.7)">470</text>
<text x="103.7" y="136.1">E1</text>
<text x="111.3" y="136.1">E3</text>
<text x="135" y="138.3">CELL_NEG</text>
<text x="353" y="139.3">RST_NEG</text>
<text x="374.4" y="139.3">1</text>
<text x="12.7" y="144.4">Power</text>
<text x="35" y="147.1" transform="rotate(-90 35 147.1)">GREEN</text>
<text x="63" y="148.6" transform="rotate(-90 63 148.6)">YELLOW</text>
<text x="66" y="146.9">Prog Status</text>
<text x="195.8" y="149.4">A3</text>
<text x="264.4" y="146.9">A2</text>
<text x="353" y="149.4">SVDD</text>
<text x="353" y="144.4">SSDA</text>
<text x="374.4" y="149.4">3</text>
<text x="374.4" y="144.4">2</text>
<text x="22.3" y="150.3" transform="rotate(-90 22.3 150.3)">D4</text>
<text x="50.3" y="150.3" transform="rotate(-90 50.3 150.3)">D3</text>
<text x="175.2" y="154.5">CELL_POS</text>
<text x="198.1" y="155.7">CELL_POS</text>
<text x="243.8" y="154.5">V3.3</text>
<text x="266.6" y="155.7">V_REG</text>
<text x="303.9" y="155.7">SVDD</text>
<text x="317.4" y="154.5">SVDD</text>
<text x="353" y="154.5">SVSS</text>
<text x="374.4" y="154.5">4</text>
<text x="388.5" y="152">OUT</text>
<text x="30.5" y="157.1">CELL_NEG</text>
<text x="31.7" y="158.2">1</text>
<text x="58.4" y="157.1">CELL_NEG</text>
<text x="59.7" y="158.2">1</text>
<text x="243.8" y="159.6">SCL1</text>
<text x="266.6" y="160.7">SCLK</text>
<text x="303.9" y="160.7">SSCL</text>
<text x="317.4" y="159.6">SSCL</text>
<text x="353" y="159.6">SSCL</text>
<text x="374.4" y="159.6">5</text>
<text x="175.2" y="162.1">CELL_NEG</text>
<text x="198.1" y="163.3">CELL_NEG</text>
<text x="243.8" y="164.7">SDA1</text>
<text x="266.6" y="165.8">SDAT</text>
<text x="303.9" y="165.8">SSDA</text>
<text x="317.4" y="164.7">SSDA</text>
<text x="353" y="164.7">RST_POS</text>
<text x="373.3" y="164.7">6</text>
<text x="175.2" y="169.8">BYPASS</text>
<text x="198.1" y="170.9">BYPASS</text>
<text x="243.8" y="169.8">CELL_NEG</text>
<text x="266.6" y="170.9">CELL_NEG</text>
<text x="303.9" y="170.9">SVSS</text>
<text x="317.4" y="169.8">SVSS</text>
<text x="380.5" y="172.3">J2</text>
<text x="195.8" y="178.5">BYPASS</text>
<text x="353" y="179.9">RST_NEG</text>
<text x="374.4" y="179.9">1</text>
<text x="86.3" y="185">1</text>
<text x="100.1" y="185">2</text>
<text x="106.7" y="185">1</text>
<text x="120.4" y="185">2</text>
<text x="264.4" y="181.1">ISOLATOR</text>
<text x="353" y="185">SSDA</text>
<text x="374.4" y="185">2</text>
<text x="86.3" y="191.4">R5</text>
<text x="106.7" y="191.4">C2</text>
<text x="353" y="190.1">SVDD</text>
<text x="374.4" y="190.1">3</text>
<text x="17.8" y="195.2">5V Boost Regulator</text>
<text x="86.3" y="194.9">100K</text>
<text x="106.7" y="195.2">680 PF</text>
<text x="129.5" y="197.7">NC=</text>
<text x="129.5" y="192.6">NC=</text>
<text x="200.6" y="192.6">U3</text>
<text x="205.7" y="197.7">MCP1825S</text>
<text x="353" y="195.2">SVSS</text>
<text x="374.4" y="195.2">4</text>
<text x="388.5" y="195.2">IN</text>
<text x="86.3" y="202.8">1</text>
<text x="112.4" y="203.7">LBO</text>
<text x="117.9" y="202.8">8</text>
<text x="134.6" y="202.8">CELL_POS</text>
<text x="353" y="200.2">SSCL</text>
<text x="374.4" y="200.2">5</text>
<text x="86.3" y="207.9">2</text>
<text x="88.9" y="204.6">VC</text>
<text x="88.9" y="209.6">FB</text>
<text x="112.4" y="208.5">LBI</text>
<text x="117.9" y="207.9">7</text>
<text x="131.5" y="206" transform="rotate(-90 131.5 206)">2</text>
<text x="146.8" y="209.8" transform="rotate(-90 146.8 209.8)">2</text>
<text x="353" y="205.3">RST_POS</text>
<text x="373.3" y="205.3">6</text>
<text x="63.5" y="212.9">CELL_POS</text>
<text x="86.3" y="212.9">3</text>
<text x="88.9" y="214.7">SHDN</text>
<text x="112.4" y="213.6">VDD</text>
<text x="117.9" y="212.9">6</text>
<text x="211.5" y="215.9" transform="rotate(-90 211.5 215.9)">VIN</text>
<text x="216.6" y="215.9" transform="rotate(-90 216.6 215.9)">TAB</text>
<text x="221.6" y="215.9" transform="rotate(-90 221.6 215.9)">GND</text>
<text x="226.7" y="215.9" transform="rotate(-90 226.7 215.9)">VOUT</text>
<text x="380.5" y="212.9">J3</text>
<text x="52.8" y="217.4" transform="rotate(-90 52.8 217.4)">2</text>
<text x="86.3" y="218">4</text>
<text x="88.9" y="219.3">VSS</text>
<text x="113.9" y="218.7">SW</text>
<text x="117.9" y="218">5</text>
<text x="88.9" y="225.6">LT1307B</text>
<text x="131.5" y="227.3" transform="rotate(-90 131.5 227.3)">1</text>
<text x="137.9" y="223.5" transform="rotate(-90 137.9 223.5)">L1</text>
<text x="143" y="223.5" transform="rotate(-90 143 223.5)">L=10U</text>
<text x="146.8" y="223.5" transform="rotate(-90 146.8 223.5)">1</text>
<text x="153.1" y="223.5" transform="rotate(-90 153.1 223.5)">C3</text>
<text x="156.9" y="223.5" transform="rotate(-90 156.9 223.5)">1 UF</text>
<text x="40.1" y="232.6" transform="rotate(-90 40.1 232.6)">2</text>
<text x="52.8" y="231.2" transform="rotate(-90 52.8 231.2)">1</text>
<text x="57.9" y="231.2" transform="rotate(-90 57.9 231.2)">R4</text>
<text x="60.4" y="231.2" transform="rotate(-90 60.4 231.2)">324K</text>
<text x="83.8" y="228.2">U2</text>
<text x="102.3" y="233.9" transform="rotate(-90 102.3 233.9)">1</text>
<text x="119.8" y="233.9" transform="rotate(-90 119.8 233.9)">2</text>
<text x="236.2" y="230.7">V3.3</text>
<text x="362.6" y="233">Easton, PA</text>
<text x="362.6" y="230.5">Lafayette College</text>
<text x="203.2" y="235.8">V5</text>
<text x="250.9" y="235.2" transform="rotate(-90 250.9 235.2)">2</text>
<text x="362.6" y="235.5">ECE Department</text>
<text x="60.9" y="243.4">CELL_NEG</text>
<text x="40.1" y="246.4" transform="rotate(-90 40.1 246.4)">1</text>
<text x="45.2" y="246.4" transform="rotate(-90 45.2 246.4)">R3</text>
<text x="47.7" y="246.4" transform="rotate(-90 47.7 246.4)">1.02M</text>
<text x="228.5" y="251">CELL_NEG</text>
<text x="250.9" y="248.9" transform="rotate(-90 250.9 248.9)">1</text>
<text x="257.2" y="248.9" transform="rotate(-90 257.2 248.9)">C5</text>
<text x="261" y="248.9" transform="rotate(-90 261 248.9)">10 UF</text>
<text x="124.4" y="253.6">1</text>
<text x="138.2" y="253.6">2</text>
<text x="99" y="261.2">V5</text>
<text x="124.4" y="259.9">C4</text>
<text x="124.4" y="263.7">10 UF</text>
<text x="259" y="267.2">BEN RICHARDS</text>
<text x="306" y="267.2">ECE492</text>
<text x="333.9" y="267.2">1</text>
<text x="346.6" y="267.2">4</text>
<text x="360.6" y="267.2">15-04-2015_17:16</text>
</g>
<g font-size="2.1">
<text x="278.1" y="29.9">RA1/AN1</text>
<text x="223.5" y="32.4">RA2/AN2/DACOUT</text>
<text x="278.1" y="34.9">RA0/AN0</text>
<text x="223.5" y="37.5">RA3/AN3</text>
<text x="276.8" y="40">RA7/OSC1</text>
<text x="223.5" y="42.6">RA4/AN4</text>
<text x="223.5" y="47.6">RA5/MCLR/VPP</text>
<text x="283.1" y="45.1">RA6</text>
<text x="223.5" y="52.7">VSS</text>
<text x="283.1" y="50.2">VDD</text>
<text x="223.5" y="57.8">RB0/INT</text>
<text x="278.1" y="55.3">RB7/AN6</text>
<text x="223.5" y="62.9">RB1/AN11/SDA1</text>
<text x="267.9" y="65.4">RB5/AN7/TX/SCL2</text>
<text x="278.1" y="60.3">RB6/AN5</text>
<text x="223.5" y="68">RB2/AN10/RX/SDA2</text>
<text x="271.7" y="70.5">RB4/AN8/SCL1</text>
<text x="223.5" y="73">RB3/AN9</text>
</g>
<g font-size="1.8">
<text x="300.4" y="242.5">TITLE</text>
<text x="300.2" y="256.2">SIZE</text>
<text x="310.1" y="256.2">DWG NO</text>
<text x="342.8" y="256.2">PROJECT</text>
<text x="398.7" y="256">REV</text>
<text x="249.6" y="264.9">DRAWN BY</text>
</g>
<g font-size="1.4">
<text x="109.8" y="236.2">MBR0520L</text>
<text x="300.4" y="264.9">COURSE</text>
<text x="325.8" y="264.9">SHEET</text>
<text x="342.6" y="264.8">of</text>
</g>
</svg>
